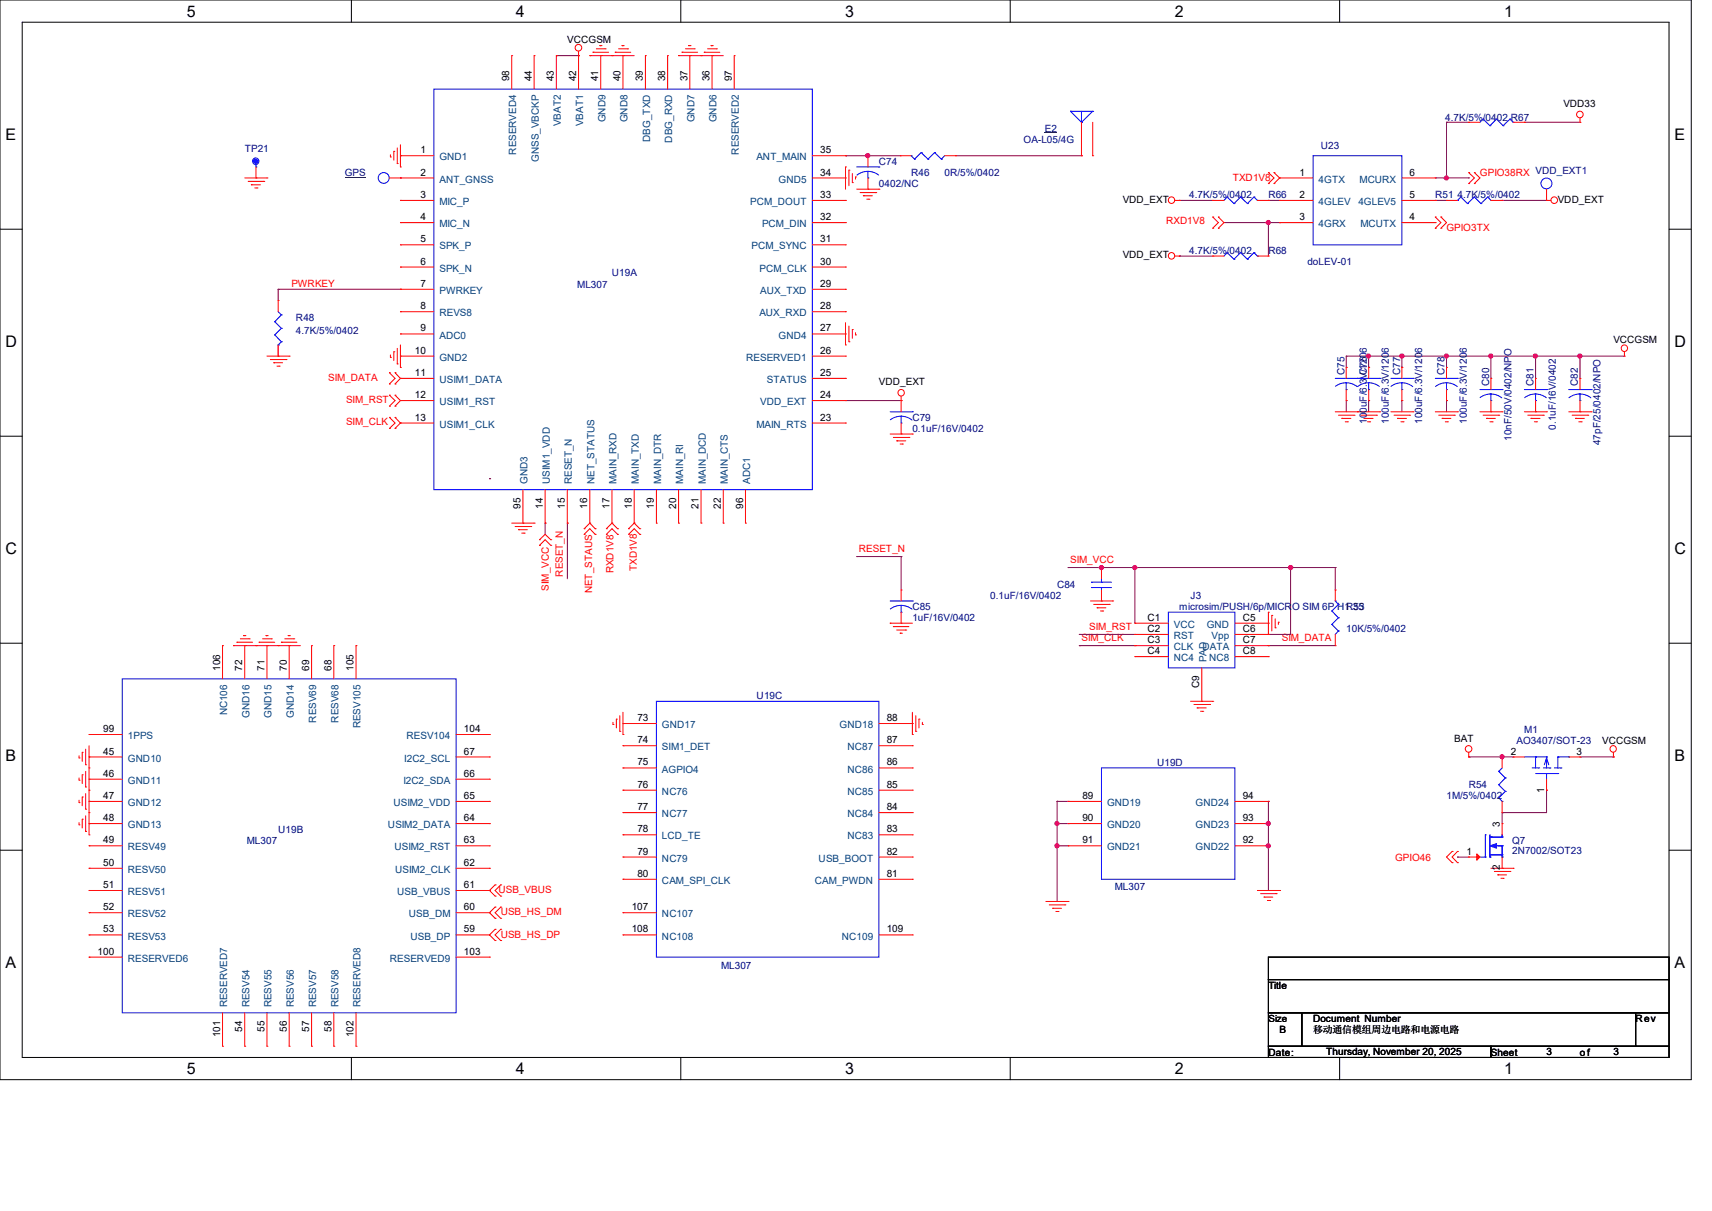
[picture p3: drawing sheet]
<svg xmlns="http://www.w3.org/2000/svg" width="297mm" height="210mm" viewBox="0 0 297 210" stroke-linecap="round" stroke-linejoin="round" font-family="sans-serif">
<path d="M0 0h293.4v187.2h-293.4zM3.9 3.9h285.7v179.5h-285.7z" fill="none" stroke="#000" stroke-width=".17"/>
<g fill="#fff">
<path d="M32.4 .4h1.5v3.1h-1.5z"/>
<path d="M32.4 183.8h1.5v3.1h-1.5z"/>
</g>
<path d="M61 0v3.9M61 183.4v3.8" fill="none" stroke="#000" stroke-width=".17"/>
<g fill="#fff">
<path d="M89.5 .4h1.5v3.1h-1.5z"/>
<path d="M89.5 183.8h1.5v3.1h-1.5z"/>
</g>
<path d="M118.1 0v3.9M118.1 183.4v3.8" fill="none" stroke="#000" stroke-width=".17"/>
<g fill="#fff">
<path d="M146.6 .4h1.6v3.1h-1.6z"/>
<path d="M146.6 183.8h1.6v3.1h-1.6z"/>
</g>
<path d="M175.3 0v3.9M175.3 183.4v3.8" fill="none" stroke="#000" stroke-width=".17"/>
<g fill="#fff">
<path d="M203.8 .4h1.5v3.1h-1.5z"/>
<path d="M203.8 183.8h1.5v3.1h-1.5z"/>
</g>
<path d="M232.4 0v3.9M232.4 183.4v3.8" fill="none" stroke="#000" stroke-width=".17"/>
<g fill="#fff">
<path d="M260.9 .4h1.6v3.1h-1.6z"/>
<path d="M260.9 183.8h1.6v3.1h-1.6z"/>
<path d="M1 21.8h1.8v3.1h-1.8z"/>
<path d="M290.5 21.8h1.9v3.1h-1.9z"/>
<path d="M1 57.7h2v3.1h-2z"/>
<path d="M290.5 57.7h2v3.1h-2z"/>
</g>
<path d="M0 39.8h3.9M289.6 39.8h3.8" fill="none" stroke="#000" stroke-width=".17"/>
<g fill="#fff">
<path d="M1 93.6h2v3.1h-2z"/>
<path d="M290.5 93.6h2v3.1h-2z"/>
</g>
<path d="M0 75.6h3.9M289.6 75.6h3.8" fill="none" stroke="#000" stroke-width=".17"/>
<g fill="#fff">
<path d="M1 129.5h1.8v3.1h-1.8z"/>
<path d="M290.5 129.5h1.9v3.1h-1.9z"/>
</g>
<path d="M0 111.5h3.9M289.6 111.5h3.8" fill="none" stroke="#000" stroke-width=".17"/>
<g fill="#fff">
<path d="M1 165.4h1.8v3.1h-1.8z"/>
<path d="M290.5 165.4h1.9v3.1h-1.9z"/>
</g>
<path d="M0 147.4h3.9M289.6 147.4h3.8M220 166h69.6v3.9h-69.6zM220 169.9h69.6v5.7h-69.6zM220 175.6h5.8v5.8h-5.8zM225.8 175.6h58v5.8h-58zM283.8 175.6h5.8v5.8h-5.8zM220 181.4h38.7v2h-38.7zM258.7 181.4h30.9v2h-30.9z" fill="none" stroke="#000" stroke-width=".17"/>
<g fill="none" stroke="#800040" stroke-width=".17">
<path d="M96.5 9.7h.1M96.5 9.7h3.9M146.7 27h.1M146.7 27h9.5M150.6 27h.1M165.8 27h21.8M187.6 27h.1M204.6 34.8h.1M204.6 34.8h5.8M212.3 38.6h9.7M220 34.8h.1M220 38.6h.1"/>
<path d="M220 38.6v5.8M220 34.8h2M222 38.6h.1M249 34.8h.1M249 34.8h2M249 30.9h5.8M251 30.9h.1M251 21.2h.1M251 21.2v9.7M251 21.2h3.8M254.8 30.9h.1M260.6 34.8h.1"/>
<path d="M260.6 34.8h7.7M264.5 21.2h.1M264.5 21.2h9.6M48.3 59.8h.1M48.3 50.2h.1M48.3 50.2v1.9M48.3 59.8v2M48.3 50.2h21.2M69.5 50.2h.1M204.6 44.4h.1M204.6 44.4h5.8M146.7 69.5h.1"/>
<path d="M146.7 69.5h9.6M233.6 69.5h.1M233.6 61.8h.1M233.6 63.7h.1M233.6 61.8h48.2M233.6 61.8v1.9M233.6 69.5v1.9M237.4 69.5h.1M237.4 63.7h.1M237.4 61.8v1.9M237.4 69.5v1.9M243.2 69.5h.1"/>
<path d="M243.2 61.8h.1M243.2 63.7h.1M243.2 61.8v1.9M243.2 69.5v1.9M251 69.5h.1M251 61.8h.1M251 61.8v1.9M251 69.5v1.9M258.7 61.8h.1M258.7 61.8v3.8M266.4 61.8h.1M266.4 61.8v3.8"/>
<path d="M274.1 61.8h.1M274.1 61.8v3.8M84.9 83h.1M84.9 83h.2M94.6 90.7h.1M94.6 90.7v2M98.4 90.7h.1M98.4 90.7v9.7M148.6 96.5h.1M148.6 96.5h7.7M156.3 96.5h.1M156.3 96.5v5.8"/>
<path d="M185.3 98.4h.1M185.3 98.4h46.3M191.1 98.4h.1M196.9 98.4h.1M196.9 98.4v9.7M223.9 98.4h.1M223.9 98.4v11.6h-3.9M231.6 98.4h.1M231.6 98.4v3.9M187.2 112h.1M187.2 110h.1M187.2 112h9.7"/>
<path d="M187.2 110h9.7M220 112h.1M220 110h.1M220 112h11.6M183.4 139h.1M183.4 139v17.3M183.4 139h1.9M220 139h.1M220 139v15.4M254.8 131.3h.1M254.8 131.3h7.7M260.6 131.3h.1"/>
<path d="M268.3 137h.1M268.3 137v3.9h-7.7M274.1 131.3h5.8M279.9 131.3h.1M183.4 146.7h.1M183.4 142.8h.1M183.4 146.7h1.9M183.4 142.8h1.9M220 142.8h.1M220 146.7h.1M252.9 148.6h.1M252.9 148.6h1.9"/>
<path d="M260.6 140.9h.1M260.6 140.9v1.9"/>
</g>
<g fill="#f0f" stroke="#f0f" stroke-width=".17">
<circle cx="250.9" cy="61.7" r=".36"/>
<circle cx="274.1" cy="61.7" r=".36"/>
<circle cx="266.4" cy="61.7" r=".37"/>
<circle cx="258.6" cy="61.7" r=".36"/>
<circle cx="223.9" cy="98.4" r=".37"/>
<circle cx="196.9" cy="98.4" r=".36"/>
<circle cx="191.1" cy="98.4" r=".36"/>
<circle cx="183.4" cy="146.7" r=".36"/>
<circle cx="183.4" cy="142.8" r=".36"/>
<circle cx="220" cy="146.7" r=".36"/>
<circle cx="220" cy="142.8" r=".36"/>
<circle cx="150.5" cy="27" r=".37"/>
<circle cx="260.6" cy="131.2" r=".36"/>
<circle cx="243.2" cy="61.7" r=".37"/>
<circle cx="237.4" cy="61.7" r=".37"/>
<circle cx="220" cy="38.6" r=".36"/>
<circle cx="250.9" cy="30.9" r=".36"/>
</g>
<g fill="none" stroke="#f00" stroke-width=".17">
<path d="M88.8 9.7h.1M88.8 9.7v5.8M92.7 9.7h.1M92.7 9.7v5.8M96.5 9.7h.1M96.5 9.7v5.8M100.4 9.7h.1M100.4 8.9v6.6M102.3 9.7h.1M102.3 9.7h7.7M102.9 9.1h.1M102.9 9.1h2.7"/>
<path d="M103.5 8.5h1.5M104.1 7.9h.1M104.1 7.9h.3M104.2 9.7h.1M104.2 9.7v5.8M105 8.5h.1M106.2 9.7h.1M106.7 9.1h.1M106.7 9.1h2.7M107.3 8.5h1.6M107.9 7.9h.1M107.9 7.9h.4"/>
<path d="M108.1 9.7h.1M108.1 9.7v5.8M108.9 8.5h.1M112 9.7h.1M112 9.7v5.8M115.8 9.7h.1M115.8 9.7v5.8M117.7 9.7h.1M117.7 9.7h7.8M118.3 9.1h.1M118.3 9.1h2.7M118.9 8.5h1.5"/>
<path d="M119.5 7.9h.1M119.5 7.9h.4M119.7 9.7h.1M119.7 9.7v5.8M120.4 8.5h.1M121.6 9.7h.1M122.2 9.1h.1M122.2 9.1h2.7M122.8 8.5h1.5M123.4 7.9h.1M123.4 7.9h.3M123.5 9.7h.1"/>
<path d="M123.5 9.7v5.8M124.3 8.5h.1M127.4 9.7h.1M127.4 9.7v5.8M42.5 30.9h3.8M43.1 31.5h2.7M43.6 32h.1M43.6 32h1.6M44.2 32.6h.4M44.4 30.9h.1M44.4 29v1.9M44.6 32.6h.1"/>
<path d="M45.8 31.5h.1M46.3 30.9h.1M67.6 30.9h7.7M67.7 27.2h.1M67.7 26.8v.4M68.3 26.2h.1M68.3 26.2v1.6M68.9 28.4h.1M68.9 25.7v2.7M69.5 29h.1M69.5 27h.1M69.5 30.9h.1"/>
<path d="M69.5 34.8h.1M69.5 38.6h.1M69.5 25.1v3.9M69.5 34.8h5.8M69.5 27h5.8M69.5 38.6h5.8M140.9 30.9h5.8M140.9 34.8h5.8M140.9 27h5.8M140.9 38.6h5.8M146.7 29h.1M146.7 38.6h.1"/>
<path d="M146.7 34.8h.1M146.7 30.9h.1M146.7 27h.1M146.7 29v3.8M147.3 29.5h.1M147.3 29.5v2.7M147.9 31.7h.1M147.9 30.1v1.6M148.4 30.7h.1M148.4 30.7v.4M148.6 32.8h3.9M149.2 33.4h2.7"/>
<path d="M149.8 34h.1M149.8 34h1.5M150.4 34.5h.3M150.6 27h.1M150.6 32.8h.1M150.6 27v2M150.6 30.9v1.9M150.7 34.5h.1M151.9 33.4h.1M152.5 32.8h.1M156.2 27h.1M156.2 27h1.9"/>
<path d="M163.9 27h1.9M165.8 27h.1M187.6 27h.1M187.6 21.2v5.8M189.6 27h.1M189.6 21.2v5.8M203.8 34.8h.8M204.6 34.8h.1M210.4 39.6h.1M210.4 37.6h.1M210.4 34.8h.1M210.4 34.8h1.9"/>
<path d="M210.4 37.6l1 1-1 1M211.4 37.6h.1M211.4 39.6h.1M211.4 37.6l.9 1-.9 1M218.1 34.8h1.9M220 29.9h.1M220 31.8h.1M220 34.8h.1M220 29.9l1 1-1 .9M221 31.8h.1M221 29.9h.1M221 29.9l1 1"/>
<path d="M222 30.9h.1M222 34.8h.1M222 38.6h.1M222 30.9h5.8M222 34.8h5.8M222 30.9l-1 .9M222 38.6h5.8M243.2 30.9h5.8M243.2 34.8h5.8M243.2 38.6h5.8M249 37.6h.1M249 39.6h.1"/>
<path d="M249 38.6h.1M249 34.8h.1M249 30.9h.1M249 37.6l1 1-1 1M250 37.6h.1M250 39.6h.1M250 37.6l1 1-1 1M251 34.8h.1M251 34.8h1.9M254.8 31.8h.1M254.8 29.9h.1M254.8 21.2h.1"/>
<path d="M254.8 29.9l1 1-1 .9M254.8 21.2h2M255.8 31.8h.1M255.8 29.9h.1M255.8 29.9l1 1-1 .9M258.7 34.8h1.9M260.6 34.8h.1M262.5 21.2h2M264.5 21.2h.1M268.3 34.8h.1M268.3 34.8h.8M268.3 32.8v2"/>
<path d="M274.1 21.2h.1M274.1 20.4v.8M48.3 52.1h.1M48.3 52.1v2M48.3 59.8v2M69.5 42.5h.1M69.5 46.3h.1M69.5 50.2h.1M69.5 54.1h.1M69.5 57.9h.1M69.5 59.8v3.9M69.5 42.5h5.8"/>
<path d="M69.5 46.3h5.8M69.5 50.2h5.8M69.5 54.1h5.8M69.5 57.9h5.8M140.9 42.5h5.8M140.9 46.3h5.8M140.9 50.2h5.8M140.9 54.1h5.8M140.9 57.9h5.8M146.7 59.8h.1M146.7 57.9h.1M146.7 54.1h.1"/>
<path d="M146.7 50.2h.1M146.7 46.3h.1M146.7 42.5h.1M146.7 56v3.8M147.3 59.3h.1M147.3 56.6v2.7M147.9 57.1h.1M147.9 57.1v1.6M148.4 58.1h.1M148.4 57.7v.4M203.8 44.4h.8M204.6 44.4h.1"/>
<path d="M210.4 44.4h.1M210.4 44.4h1.9M218.1 44.4h1.9M220 44.4h.1M46.3 61.8h3.9M46.9 62.4h2.7M47.5 62.9h.1M47.5 62.9h1.5M48 63.5h.4M48.3 61.8h.1M48.4 63.5h.1M49.6 62.4h.1"/>
<path d="M50.2 61.8h.1M67.6 72.4h.1M67.6 74.3h.1M67.6 64.6h.1M67.6 66.6h.1M67.6 68.5h.1M67.6 70.4h.1M67.6 72.4l.9 1-.9 .9M67.6 64.6l.9 1-.9 1M67.6 68.5l.9 1-.9 .9M67.7 62h.1M67.7 61.6v.4"/>
<path d="M68.3 61h.1M68.3 61v1.5M68.5 74.3h.1M68.5 72.4h.1M68.5 66.6h.1M68.5 64.6h.1M68.5 70.4h.1M68.5 68.5h.1M68.5 72.4l1 1M68.5 64.6l1 1M68.5 68.5l1 1M68.9 63.1h.1"/>
<path d="M68.9 60.4v2.7M69.5 63.7h.1M69.5 61.8h.1M69.5 65.6h.1M69.5 69.5h.1M69.5 73.4h.1M69.5 61.8h5.8M69.5 73.4l-1 .9M69.5 65.6l-1 1M69.5 69.5l-1 .9M69.5 65.6h5.8M69.5 69.5h5.8"/>
<path d="M69.5 73.4h5.8M140.9 61.8h5.8M140.9 65.6h5.8M140.9 69.5h5.8M140.9 73.4h5.8M146.7 73.4h.1M146.7 69.5h.1M146.7 65.6h.1M146.7 61.8h.1M154.4 75.3h3.9M155 75.9h2.7M155.6 76.5h.1"/>
<path d="M155.6 76.5h1.5M156.2 77h.3M156.3 69.5h.1M156.3 75.3h.1M156.3 68.7v2.7M156.3 73.4v1.9M156.5 77h.1M157.7 75.9h.1M158.3 75.3h.1M231.6 71.4h7.8M232.2 72h2.7M232.8 72.6h.1"/>
<path d="M232.8 72.6h1.6M233.4 73.2h.4M233.6 63.7h.1M233.6 69.5h.1M233.6 63.7v1.9M233.6 67.6v1.9M233.8 73.2h.1M234.9 72h.1M235.5 71.4h.1M236.1 72h2.7M236.6 72.6h.1M236.6 72.6h1.6"/>
<path d="M237.2 73.2h.4M237.4 63.7h.1M237.4 69.5h.1M237.4 63.7v1.9M237.4 67.6v1.9M237.6 73.2h.1M238.8 72h.1M239.4 71.4h.1M241.3 71.4h3.9M241.9 72h2.7M242.4 72.6h.1M242.4 72.6h1.6"/>
<path d="M243 73.2h.4M243.2 63.7h.1M243.2 69.5h.1M243.2 63.7v1.9M243.2 67.6v1.9M243.4 73.2h.1M244.6 72h.1M245.2 71.4h.1M249 71.4h3.9M249.6 72h2.7M250.2 72.6h.1M250.2 72.6h1.5"/>
<path d="M250.7 73.2h.4M251 63.7h.1M251 69.5h.1M251 63.7v1.9M251 67.6v1.9M251.1 73.2h.1M252.3 72h.1M252.9 71.4h.1M256.8 71.4h3.8M257.3 72h2.7M257.9 72.6h.1M257.9 72.6h1.5"/>
<path d="M258.5 73.2h.4M258.7 65.6h.1M258.7 71.4h.1M258.7 65.6v2M258.7 69.5v1.9M258.9 73.2h.1M260 72h.1M260.6 71.4h.1M264.5 71.4h3.8M265 72h2.8M265.6 72.6h.1M265.6 72.6h1.6"/>
<path d="M266.2 73.2h.4M266.4 65.6h.1M266.4 71.4h.1M266.4 65.6v2M266.4 69.5v1.9M266.6 73.2h.1M267.8 72h.1M268.3 71.4h.1M272.2 71.4h3.9M272.8 72h2.7M273.3 72.6h.1M273.3 72.6h1.6"/>
<path d="M273.9 73.2h.4M274.1 65.6h.1M274.1 71.4h.1M274.1 65.6v2M274.1 69.5v1.9M274.3 73.2h.1M275.5 72h.1M276.1 71.4h.1M281.8 61.8h.1M281.8 61v.8M88.8 90.7h3.9M89.4 91.3h2.7"/>
<path d="M90 91.9h.1M90 91.9h1.5M90.5 92.5h.4M90.7 90.7h.1M90.7 84.9v5.8M90.9 92.5h.1M92.1 91.3h.1M92.7 90.7h.1M93.6 93.6h.1M93.6 94.6h.1M93.6 93.6l1-.9 .9 .9M93.6 94.6l1-1 .9 1"/>
<path d="M94.6 90.7h.1M94.6 84.9v5.8M95.5 93.6h.1M95.5 94.6h.1M98.4 90.7h.1M98.4 84.9v5.8M101.3 91.7h.1M101.3 92.7h.1M101.3 92.7l1-1 1 1M102.3 90.7h.1M102.3 90.7l1 1M102.3 90.7l-1 1"/>
<path d="M102.3 84.9v5.8M103.3 91.7h.1M103.3 92.7h.1M105.2 91.7h.1M105.2 92.7h.1M105.2 92.7l1-1 .9 1M106.2 90.7h.1M106.2 90.7l-1 1M106.2 90.7l.9 1M106.2 84.9v5.8M107.1 91.7h.1M107.1 92.7h.1"/>
<path d="M109.1 91.7h.1M109.1 92.7h.1M109.1 92.7l.9-1 1 1M110 90.7h.1M110 90.7l-.9 1M110 90.7l1 1M110 84.9v5.8M111 91.7h.1M111 92.7h.1M113.9 90.7h.1M113.9 84.9v5.8M117.7 90.7h.1"/>
<path d="M117.7 84.9v5.8M121.6 90.7h.1M121.6 84.9v5.8M125.5 90.7h.1M125.5 84.9v5.8M129.3 90.7h.1M129.3 84.9v5.8M191.1 98.4h.1M191.1 98.4v2M38.6 112h.1M38.6 112v5.7M40.5 112h.1"/>
<path d="M40.5 112h11.6M41.1 111.4h.1M41.1 111.4h2.7M41.7 110.8h1.5M42.2 110.2h.1M42.2 110.2h.5M42.5 112h.1M42.5 112v5.7M43.2 110.8h.1M44.4 112h.1M45 111.4h.1M45 111.4h2.7"/>
<path d="M45.6 110.8h1.5M46.1 110.2h.1M46.1 110.2h.4M46.3 112h.1M46.3 112v5.7M47.1 110.8h.1M48.3 112h.1M48.8 111.4h.1M48.8 111.4h2.7M49.4 110.8h1.6M50 110.2h.1M50 110.2h.4"/>
<path d="M50.2 112h.1M50.2 112v5.7M51 110.8h.1M54.1 112h.1M54.1 112v5.7M57.9 112h.1M57.9 112v5.7M61.8 112h.1M61.8 112v5.7M154.4 108.1h.1M154.4 108.1h3.9M155 108.7h.1"/>
<path d="M155 108.7h2.7M155.6 109.3h1.5M156.2 109.8h.1M156.2 109.8h.3M156.3 102.3h.1M156.3 108.1h.1M156.3 102.3v1.9M156.3 106.2v1.9M157.1 109.3h.1M189.2 104.2h3.8M189.7 104.8h2.7M190.3 105.4h.1"/>
<path d="M190.3 105.4h1.6M190.9 106h.4M191.1 104.2h.1M191.1 102.3v1.9M191.3 106h.1M192.4 104.8h.1M193 104.2h.1M196.9 108.1h.1M196.9 110h.1M196.9 113.9h.1M196.9 112h.1M196.9 108.1h5.8"/>
<path d="M196.9 112h5.8M196.9 110h5.8M196.9 113.9h5.8M208.5 115.8v5.8M214.2 108.1h5.8M214.2 112h5.8M214.2 110h5.8M214.2 113.9h5.8M220 106.2h.1M220 108.1h.1M220 110h.1M220 112h.1"/>
<path d="M220 113.9h.1M220 106.2v3.8M220.6 106.7h.1M220.6 106.7v2.7M221.2 108.9h.1M221.2 107.3v1.6M221.8 107.9h.1M221.8 107.9v.4M231.6 112h.1M231.6 102.3h.1M231.6 102.3v1.9M231.6 110v2"/>
<path d="M13.7 131.4h.1M13.7 135.3h.1M13.7 139.2h.1M13.7 131.1v.3M13.7 134.9v.4M13.7 138.8v.4M14.3 130.5h.1M14.3 134.4h.1M14.3 138.2h.1M14.3 130.5v1.5M14.3 134.4v1.5M14.3 138.2v1.5"/>
<path d="M14.9 132.6h.1M14.9 136.5h.1M14.9 129.9v2.7M14.9 133.8v2.7M14.9 137.6v2.7M15.5 133.2h.1M15.5 137h.1M15.5 127.4h.1M15.5 131.3h.1M15.5 135.1h.1M15.5 139h.1M15.5 129.3v15.5"/>
<path d="M15.5 127.4h5.7M15.5 131.3h5.7M15.5 135.1h5.7M15.5 139h5.7M79.1 127.4h5.8M79.1 131.3h5.8M79.1 135.1h5.8M79.1 139h5.8M84.9 139h.1M84.9 135.1h.1M84.9 131.3h.1M84.9 127.4h.1"/>
<path d="M106.3 125.6h.1M106.3 125.3v.3M106.9 124.7h.1M106.9 124.7v1.5M107.5 126.8h.1M107.5 124.1v2.7M108.1 127.4h.1M108.1 125.5h.1M108.1 129.3h.1M108.1 133.2h.1M108.1 137h.1M108.1 123.5v3.9"/>
<path d="M108.1 125.5h5.8M108.1 129.3h5.8M108.1 133.2h5.8M108.1 137h5.8M152.5 125.5h5.8M152.5 129.3h5.8M152.5 133.2h5.8M152.5 137h5.8M158.3 127.4h.1M158.3 137h.1M158.3 133.2h.1M158.3 129.3h.1"/>
<path d="M158.3 125.5h.1M158.3 123.5v3.9M158.9 126.8h.1M158.9 124.1v2.7M159.4 124.7h.1M159.4 124.7v1.5M160 125.6h.1M160 125.3v.3M185.3 139h.1M185.3 139h5.8M206.5 121.6h3.9M207.1 122.2h2.7"/>
<path d="M207.7 122.8h.1M207.7 122.8h1.6M208.3 123.4h.4M208.5 121.6h.1M208.7 123.4h.1M209.8 122.2h.1M210.4 121.6h.1M214.2 139h5.8M220 139h.1M254.8 131.3h.1M254.8 130.5v.8M260.6 131.3h.1"/>
<path d="M260.6 131.3v1.9M260.6 139v1.9M262.5 131.3h.1M262.5 131.3h2M268.3 137h.1M268.3 135.1v1.9M272.2 131.3h1.9M274.1 131.3h.1M279.9 131.3h.1M279.9 130.5v.8M13.7 143h.1M13.7 142.7v.3"/>
<path d="M14.3 142.1h.1M14.3 142.1v1.5M14.9 140.3h.1M14.9 144.2h.1M14.9 141.5v2.7M15.5 140.9h.1M15.5 144.8h.1M15.5 142.8h.1M15.5 146.7h.1M15.5 150.6h.1M15.5 154.4h.1M15.5 158.3h.1"/>
<path d="M15.5 154.4h5.7M15.5 150.6h5.7M15.5 158.3h5.7M15.5 142.8h5.7M15.5 146.7h5.7M79.1 154.4h5.8M79.1 150.6h5.8M79.1 158.3h5.8M79.1 142.8h5.8M79.1 146.7h5.8M84.9 158.3h.1M84.9 154.4h.1"/>
<path d="M84.9 150.6h.1M84.9 146.7h.1M84.9 142.8h.1M84.9 158.3l1 1M84.9 154.4l1 1M85.9 159.3h.1M85.9 157.3h.1M85.9 155.4h.1M85.9 153.5h.1M85.9 157.3l-1 1M85.9 153.5l-1 .9M86.9 157.3h.1"/>
<path d="M86.9 159.3h.1M86.9 153.5h.1M86.9 155.4h.1M86.9 157.3l-1 1 1 1M86.9 153.5l-1 .9 1 1M108.1 140.9h.1M108.1 144.8h.1M108.1 148.6h.1M108.1 152.5h.1M108.1 158.3h.1M108.1 140.9h5.8M108.1 144.8h5.8"/>
<path d="M108.1 148.6h5.8M108.1 152.5h5.8M108.1 158.3h5.8M152.5 140.9h5.8M152.5 144.8h5.8M152.5 148.6h5.8M152.5 152.5h5.8M158.3 152.5h.1M158.3 148.6h.1M158.3 144.8h.1M158.3 140.9h.1M181.4 156.3h3.9"/>
<path d="M182 156.9h2.7M182.6 157.5h.1M182.6 157.5h1.5M183.2 158.1h.4M183.6 158.1h.1M184.7 156.9h.1M185.3 156.3h.1M185.3 146.7h.1M185.3 142.8h.1M185.3 142.8h5.8M185.3 146.7h5.8M214.2 142.8h5.8"/>
<path d="M214.2 146.7h5.8M218.1 154.4h3.9M218.7 155h2.7M219.3 155.6h.1M219.3 155.6h1.5M219.9 156.2h.4M220 142.8h.1M220 146.7h.1M220.3 156.2h.1M221.4 155h.1M222 154.4h.1M251.9 147.7h.1"/>
<path d="M251.9 149.6h.1M251.9 147.7l-.9 .9 .9 1M252.9 147.7h.1M252.9 149.6h.1M252.9 147.7l-1 .9 1 1M254.8 148.6h.1M254.8 148.6h2M258.7 150.6h3.8M259.2 151.1h2.8M259.8 151.7h.1M259.8 151.7h1.6M260.4 152.3h.4"/>
<path d="M260.6 140.9h.1M260.6 150.6h.1M260.6 142.8h.1M260.6 142.8v2M260.6 148.6v2M260.8 152.3h.1M262 151.1h.1M262.5 150.6h.1M15.5 162.1h.1M15.5 166h.1M15.5 162.1h5.7M15.5 166h5.7"/>
<path d="M38.6 175.6v5.8M42.5 175.6v5.8M46.3 175.6v5.8M50.2 175.6v5.8M54.1 175.6v5.8M57.9 175.6v5.8M61.8 175.6v5.8M79.1 162.1h5.8M79.1 166h5.8M84.9 166h.1M84.9 162.1h.1M84.9 162.1l1 1"/>
<path d="M85.9 163.1h.1M85.9 161.2h.1M85.9 161.2l-1 .9M86.9 161.2h.1M86.9 163.1h.1M86.9 161.2l-1 .9 1 1M108.1 162.1h.1M108.1 162.1h5.8M152.5 162.1h5.8M158.3 162.1h.1M38.6 181.4h.1M42.5 181.4h.1"/>
<path d="M46.3 181.4h.1M50.2 181.4h.1M54.1 181.4h.1M57.9 181.4h.1M61.8 181.4h.1"/>
<circle cx="100.4" cy="8.3" r=".57"/>
<circle cx="274.1" cy="19.9" r=".57"/>
<circle cx="203.2" cy="34.7" r=".56"/>
<circle cx="269.6" cy="34.7" r=".57"/>
<circle cx="203.2" cy="44.4" r=".56"/>
<circle cx="156.3" cy="68.1" r=".56"/>
<circle cx="281.8" cy="60.4" r=".56"/>
<circle cx="254.8" cy="129.9" r=".57"/>
<circle cx="279.9" cy="129.9" r=".56"/>
</g>
<g fill="none" stroke="#00f" stroke-width=".17">
<path d="M75.3 15.5h65.6v69.4h-65.6zM185.7 19.3h.1M185.7 19.3h3.9M185.7 19.3l1.9 1.9M187.6 19.3v1.9M189.6 19.3h.1M189.6 19.3l-2 1.9M44.4 29h.1M44.4 28.6v.4M148.6 29h3.9M150.6 30.9h.1M150.6 29.7l1.2 .3 .6 .4"/>
<path d="M150.6 29.7l-.8 .1-1.1 .6M150.6 29.7v1.2M152.5 29h.1M158.1 27h.1M158.1 27l.6 .6M158.7 27.6h.1M159.8 26.5h.1M159.8 26.5l1.2 1.1M159.8 26.5l-1.1 1.1M161 27.6h.1M162.1 26.5h.1M162.1 26.5l1.2 1.1"/>
<path d="M162.1 26.5l-1.1 1.1M163.3 27.6h.1M163.9 27l-.6 .6M187.6 21.2h.1M212.9 34.2h.1M212.9 34.2l-.6 .6M212.9 34.2l1.2 1.1M214.1 35.3h.1M215.2 34.2h.1M215.2 34.2l-1.1 1.1M215.2 34.2l1.2 1.1M216.4 35.3h.1"/>
<path d="M217.6 34.2h.1M217.6 34.2l-1.2 1.1M217.6 34.2l.5 .6M218.1 34.8h.1M227.8 27h15.4v15.5h-15.4zM252.9 34.8h.1M253.4 34.2h.1M253.4 34.2l1.2 1.1M253.4 34.2l-.5 .6M254.6 35.3h.1M255.8 34.2h.1M255.8 34.2l1.1 1.1"/>
<path d="M255.8 34.2l-1.2 1.1M256.9 35.3h.1M257.3 20.7h.1M257.3 20.7l-.5 .5M257.3 20.7l1.2 1.1M258.1 34.2h.1M258.1 34.2l.6 .6M258.1 34.2l-1.2 1.1M258.5 21.8h.1M259.6 20.7h.1M259.6 20.7l-1.1 1.1M259.6 20.7l1.2 1.1"/>
<path d="M260.8 21.8h.1M262 20.7h.1M262 20.7l-1.2 1.1M262 20.7l.5 .5M262.5 21.2h.1M47.7 55.8h.1M47.7 58.1h.1M47.7 55.8l1.1 1.1M47.7 58.1l1.1 1.2M48.3 59.8h.1M48.3 54.1l.5 .5M48.8 54.6h.1"/>
<path d="M48.8 56.9h.1M48.8 59.3h.1M48.8 54.6l-1.1 1.2M48.8 56.9l-1.1 1.2M48.8 59.3l-.5 .5M212.9 43.8h.1M212.9 43.8l-.6 .6M212.9 43.8l1.2 1.2M214.1 45h.1M215.2 43.8h.1M215.2 43.8l-1.1 1.2M215.2 43.8l1.2 1.2"/>
<path d="M216.4 45h.1M217.6 43.8h.1M217.6 43.8l-1.2 1.2M217.6 43.8l.5 .6M218.1 44.4h.1M154.4 71.4h3.9M156.3 73.4h.1M156.3 72.2l1.2 .2 .7 .4M156.3 72.2l-.8 .1-1 .5M156.3 72.2v1.2M158.3 71.4h.1M231.6 65.6h7.8"/>
<path d="M233.6 67.6h.1M233.6 66.4l1.1 .2 .7 .4M233.6 66.4l-.9 .1-1 .5M233.6 66.4v1.2M235.5 65.6h.1M237.4 67.6h.1M237.4 66.4l1.2 .2 .7 .4M237.4 66.4l-.8 .1-1.1 .5M237.4 66.4v1.2M239.4 65.6h.1M241.3 65.6h3.9M243.2 67.6h.1"/>
<path d="M243.2 66.4l1.2 .2 .7 .4M243.2 66.4l-.8 .1-1.1 .5M243.2 66.4v1.2M245.2 65.6h.1M249 65.6h3.9M251 67.6h.1M251 66.4l1.1 .2 .7 .4M251 66.4l-.9 .1-1.1 .5M251 66.4v1.2M252.9 65.6h.1M256.8 67.6h3.8M258.7 69.5h.1"/>
<path d="M258.7 68.3l1.1 .3 .7 .4M258.7 68.3l-.9 .1-1 .6M258.7 68.3v1.2M260.6 67.6h.1M264.5 67.6h3.8M266.4 69.5h.1M266.4 68.3l1.2 .3 .7 .4M266.4 68.3l-.8 .1-1.1 .6M266.4 68.3v1.2M268.3 67.6h.1M272.2 67.6h3.9M274.1 69.5h.1"/>
<path d="M274.1 68.3l1.2 .3 .7 .4M274.1 68.3l-.8 .1-1.1 .6M274.1 68.3v1.2M276.1 67.6h.1M21.2 117.7h57.9v57.9h-57.9zM154.4 104.2h3.9M156.3 106.2h.1M156.3 105l1.2 .2 .7 .5M156.3 105l-.8 .1-1 .5M156.3 105v1.2M158.3 104.2h.1M189.4 101h.1"/>
<path d="M189.4 101.9h.1M189.4 101h3.4M189.4 101.9h3.4M191.1 101.9h.1M191.1 101h.1M191.1 100.4v.6M191.1 101.9v.4M202.7 106.2h11.5v9.6h-11.5zM231.1 108.3h.1M231.1 106h.1M231.1 108.3l1.1 1.1M231.1 106l1.1 1.1"/>
<path d="M231.6 104.2h.1M231.6 104.2l.6 .6M232.2 109.4h.1M232.2 107.1h.1M232.2 104.8h.1M232.2 109.4l-.6 .6M232.2 107.1l-1.1 1.2M232.2 104.8l-1.1 1.2M113.9 121.6h38.6v44.4h-38.6zM191.1 133.2h23.1v19.3h-23.1zM260 133.8h.1M260 136.1h.1"/>
<path d="M260 138.4h.1M260 133.8l1.2 1.1M260 136.1l1.2 1.1M260 138.4l.6 .6M260.6 139h.1M260.6 133.2l-.6 .6M261.2 134.9h.1M261.2 137.2h.1M261.2 134.9l-1.2 1.2M261.2 137.2l-1.2 1.2M264.5 131.3h3.8M265.8 133.2h1.2"/>
<path d="M266.4 131.3h.1M266.4 134.2h3.9M266.4 131.3v1.9M267 133.2h.1M267.8 133.2h1.1M267.9 132.6l.4-1.2 .4 1.2M268.3 131.3h.1M268.3 134.2h.1M268.3 131.3v1.9M268.3 134.2v.9M268.9 133.2h.1M269.7 133.2h1.1"/>
<path d="M270.3 134.2h.1M270.3 131.3h.1M270.3 131.3v1.9M270.3 131.3h1.9M270.8 133.2h.1M272.2 131.3h.1M256.8 148.6h.9M257.7 148.6h.1M257.7 144.8h.1M257.7 144.8v3.8M258.5 148.6h.1M258.5 145.2h.1"/>
<path d="M258.5 144.8v3.8M258.5 145.2h2.1M258.5 148.3h2.1M258.7 145.2h.1M259.4 146.7h1.2M260.4 148.3h.1M260.6 145.2h.1M260.6 146.7h.1M260.6 148.6h.1M260.6 148.3h.1M260.6 144.8v.4M260.6 146.7v1.9"/>
<circle cx="44.4" cy="28" r=".56"/>
<circle cx="66.6" cy="30.9" r=".94"/>
<circle cx="268.3" cy="31.8" r=".94"/>
</g>
<path d="M59.8 30.8h3.7M181.3 23.1h2.1" fill="none" stroke="#000080" stroke-width=".17"/>
<g fill="#00f" stroke="#00f" stroke-width=".17">
<path d="M258.5 146.7l1.1-.4v.8z"/>
<circle cx="44.4" cy="28" r=".37"/>
</g>
<path d="M256.2 148.1l.6 .5-.6 .6z" fill="#f00" stroke="#f00" stroke-width=".17"/>
<g font-size="2.8">
<text x="32.4" y="2.9">5</text>
<text x="89.5" y="2.9">4</text>
<text x="146.6" y="2.9">3</text>
<text x="203.8" y="2.9">2</text>
<text x="260.9" y="2.9">1</text>
<text x="1" y="24.3">E</text>
<text x="290.5" y="24.3">E</text>
<text x="1" y="60.2">D</text>
<text x="290.5" y="60.2">D</text>
<text x="1" y="96.1">C</text>
<text x="290.5" y="96.1">C</text>
<text x="1" y="132">B</text>
<text x="290.5" y="132">B</text>
<text x="1" y="167.9">A</text>
<text x="290.5" y="167.9">A</text>
<text x="32.4" y="186.3">5</text>
<text x="89.5" y="186.3">4</text>
<text x="146.6" y="186.3">3</text>
<text x="203.8" y="186.3">2</text>
<text x="260.9" y="186.3">1</text>
</g>
<g font-size="1.7">
<text x="98.4" y="7.4">VCCGSM</text>
<text x="88.3" y="14.1" transform="rotate(-90 88.3 14.1)">98</text>
<text x="92.2" y="14.1" transform="rotate(-90 92.2 14.1)">44</text>
<text x="96.1" y="14.1" transform="rotate(-90 96.1 14.1)">43</text>
<text x="99.9" y="14.1" transform="rotate(-90 99.9 14.1)">42</text>
<text x="103.8" y="14.1" transform="rotate(-90 103.8 14.1)">41</text>
<text x="107.7" y="14.1" transform="rotate(-90 107.7 14.1)">40</text>
<text x="111.5" y="14.1" transform="rotate(-90 111.5 14.1)">39</text>
<text x="115.4" y="14.1" transform="rotate(-90 115.4 14.1)">38</text>
<text x="119.3" y="14.1" transform="rotate(-90 119.3 14.1)">37</text>
<text x="123.1" y="14.1" transform="rotate(-90 123.1 14.1)">36</text>
<text x="127" y="14.1" transform="rotate(-90 127 14.1)">97</text>
<text x="271.2" y="18.6">VDD33</text>
<text x="72.9" y="26.6">1</text>
<text x="142.3" y="26.6">35</text>
<text x="72.9" y="30.4">2</text>
<text x="72.9" y="34.3">3</text>
<text x="142.3" y="34.3">33</text>
<text x="142.3" y="30.4">34</text>
<text x="194.8" y="35.2">VDD_EXT</text>
<text x="225.5" y="30.4">1</text>
<text x="225.5" y="34.3">2</text>
<text x="244.6" y="34.3">5</text>
<text x="244.6" y="30.4">6</text>
<text x="270.2" y="35.2">VDD_EXT</text>
<text x="72.9" y="38.2">4</text>
<text x="142.3" y="38.2">32</text>
<text x="225.5" y="38.2">3</text>
<text x="244.6" y="38.2">4</text>
<text x="72.9" y="42">5</text>
<text x="72.9" y="45.9">6</text>
<text x="142.3" y="45.9">30</text>
<text x="142.3" y="42">31</text>
<text x="194.8" y="44.8">VDD_EXT</text>
<text x="72.9" y="49.7">7</text>
<text x="72.9" y="53.6">8</text>
<text x="142.3" y="53.6">28</text>
<text x="142.3" y="49.7">29</text>
<text x="72.9" y="57.5">9</text>
<text x="142.3" y="57.5">27</text>
<text x="279.9" y="59.5">VCCGSM</text>
<text x="72" y="61.3">10</text>
<text x="72" y="65.2">11</text>
<text x="142.3" y="65.2">25</text>
<text x="142.3" y="61.3">26</text>
<text x="72" y="69">12</text>
<text x="142.3" y="69">24</text>
<text x="152.5" y="66.8">VDD_EXT</text>
<text x="72" y="72.9">13</text>
<text x="142.3" y="72.9">23</text>
<text x="90.3" y="88.2" transform="rotate(-90 90.3 88.2)">95</text>
<text x="94.1" y="88.2" transform="rotate(-90 94.1 88.2)">14</text>
<text x="98" y="88.2" transform="rotate(-90 98 88.2)">15</text>
<text x="101.9" y="88.2" transform="rotate(-90 101.9 88.2)">16</text>
<text x="105.7" y="88.2" transform="rotate(-90 105.7 88.2)">17</text>
<text x="109.6" y="88.2" transform="rotate(-90 109.6 88.2)">18</text>
<text x="113.4" y="88.2" transform="rotate(-90 113.4 88.2)">19</text>
<text x="117.3" y="88.2" transform="rotate(-90 117.3 88.2)">20</text>
<text x="121.2" y="88.2" transform="rotate(-90 121.2 88.2)">21</text>
<text x="125" y="88.2" transform="rotate(-90 125 88.2)">22</text>
<text x="128.9" y="88.2" transform="rotate(-90 128.9 88.2)">96</text>
<text x="199.1" y="107.7">C1</text>
<text x="215.6" y="107.7">C5</text>
<text x="199.1" y="109.6">C2</text>
<text x="199.1" y="113.4">C4</text>
<text x="199.1" y="111.5">C3</text>
<text x="215.6" y="109.6">C6</text>
<text x="215.6" y="111.5">C7</text>
<text x="215.6" y="113.4">C8</text>
<text x="38.2" y="116.4" transform="rotate(-90 38.2 116.4)">106</text>
<text x="42" y="116.4" transform="rotate(-90 42 116.4)">72</text>
<text x="45.9" y="116.4" transform="rotate(-90 45.9 116.4)">71</text>
<text x="49.7" y="116.4" transform="rotate(-90 49.7 116.4)">70</text>
<text x="53.6" y="116.4" transform="rotate(-90 53.6 116.4)">69</text>
<text x="57.5" y="116.4" transform="rotate(-90 57.5 116.4)">68</text>
<text x="61.3" y="116.4" transform="rotate(-90 61.3 116.4)">105</text>
<text x="208.1" y="119.4" transform="rotate(-90 208.1 119.4)">C9</text>
<text x="110.6" y="125">73</text>
<text x="153.8" y="125">88</text>
<text x="17.9" y="127">99</text>
<text x="17.9" y="130.8">45</text>
<text x="80.5" y="130.8">67</text>
<text x="80.5" y="127">104</text>
<text x="110.6" y="128.9">74</text>
<text x="153.8" y="128.9">87</text>
<text x="252.3" y="128.6">BAT</text>
<text x="262.1" y="130.8">2</text>
<text x="273.5" y="130.8">3</text>
<text x="278" y="129">VCCGSM</text>
<text x="17.9" y="134.7">46</text>
<text x="80.5" y="134.7">66</text>
<text x="110.6" y="132.8">75</text>
<text x="110.6" y="136.6">76</text>
<text x="153.8" y="136.6">85</text>
<text x="153.8" y="132.8">86</text>
<text x="267.9" y="137.5" transform="rotate(-90 267.9 137.5)">1</text>
<text x="17.9" y="138.6">47</text>
<text x="17.9" y="142.4">48</text>
<text x="80.5" y="142.4">64</text>
<text x="80.5" y="138.6">65</text>
<text x="110.6" y="140.5">77</text>
<text x="153.8" y="140.5">84</text>
<text x="187.8" y="138.6">89</text>
<text x="187.8" y="142.4">90</text>
<text x="215.6" y="142.4">93</text>
<text x="215.6" y="138.6">94</text>
<text x="260.2" y="143.4" transform="rotate(-90 260.2 143.4)">3</text>
<text x="17.9" y="146.3">49</text>
<text x="80.5" y="146.3">63</text>
<text x="110.6" y="144.4">78</text>
<text x="110.6" y="148.2">79</text>
<text x="153.8" y="148.2">82</text>
<text x="153.8" y="144.4">83</text>
<text x="187.8" y="146.3">91</text>
<text x="215.6" y="146.3">92</text>
<text x="254.4" y="148.2">1</text>
<text x="17.9" y="150.2">50</text>
<text x="17.9" y="154">51</text>
<text x="80.5" y="154">61</text>
<text x="80.5" y="150.2">62</text>
<text x="110.6" y="152.1">80</text>
<text x="153.8" y="152.1">81</text>
<text x="260.2" y="151" transform="rotate(-90 260.2 151)">2</text>
<text x="17.9" y="157.9">52</text>
<text x="17.9" y="161.7">53</text>
<text x="80.5" y="161.7">59</text>
<text x="80.5" y="157.9">60</text>
<text x="109.6" y="157.9">107</text>
<text x="109.6" y="161.7">108</text>
<text x="153.8" y="161.7">109</text>
<text x="16.9" y="165.6">100</text>
<text x="80.5" y="165.6">103</text>
<text x="220" y="171.5">Title</text>
<text x="38.2" y="179.9" transform="rotate(-90 38.2 179.9)">101</text>
<text x="42" y="178.9" transform="rotate(-90 42 178.9)">54</text>
<text x="45.9" y="178.9" transform="rotate(-90 45.9 178.9)">55</text>
<text x="49.7" y="178.9" transform="rotate(-90 49.7 178.9)">56</text>
<text x="53.6" y="178.9" transform="rotate(-90 53.6 178.9)">57</text>
<text x="57.5" y="178.9" transform="rotate(-90 57.5 178.9)">58</text>
<text x="61.3" y="179.9" transform="rotate(-90 61.3 179.9)">102</text>
<text x="220" y="177.2">Size</text>
<text x="222" y="179.2">B</text>
<text x="227.8" y="179.2">移动通信模组周边电路和电源电路</text>
<text x="227.8" y="177.2">Document Number</text>
<text x="283.8" y="177.2">Rev</text>
<text x="220" y="183">Date:</text>
<text x="230.1" y="183">Thursday, November 20, 2025</text>
<text x="258.6" y="183">Sheet</text>
<text x="268.3" y="183">3</text>
<text x="274.1" y="183">of</text>
<text x="279.9" y="183">3</text>
</g>
<g font-size="1.7" fill="#004080">
<text x="97.3" y="21.9" transform="rotate(-90 97.3 21.9)">VBAT2</text>
<text x="101.2" y="21.9" transform="rotate(-90 101.2 21.9)">VBAT1</text>
<text x="105" y="21.2" transform="rotate(-90 105 21.2)">GND9</text>
<text x="108.9" y="21.2" transform="rotate(-90 108.9 21.2)">GND8</text>
<text x="120.5" y="21.2" transform="rotate(-90 120.5 21.2)">GND7</text>
<text x="124.3" y="21.2" transform="rotate(-90 124.3 21.2)">GND6</text>
<text x="76.2" y="27.8">GND1</text>
<text x="89.6" y="26.8" transform="rotate(-90 89.6 26.8)">RESERVED4</text>
<text x="93.5" y="28.1" transform="rotate(-90 93.5 28.1)">GNSS_VBCKP</text>
<text x="112.8" y="24.6" transform="rotate(-90 112.8 24.6)">DBG_TXD</text>
<text x="116.6" y="24.7" transform="rotate(-90 116.6 24.7)">DBG_RXD</text>
<text x="128.2" y="26.8" transform="rotate(-90 128.2 26.8)">RESERVED2</text>
<text x="131.2" y="27.8">ANT_MAIN</text>
<text x="76.2" y="31.7">ANT_GNSS</text>
<text x="76.2" y="35.6">MIC_P</text>
<text x="130.2" y="35.6">PCM_DOUT</text>
<text x="135.1" y="31.7">GND5</text>
<text x="228.8" y="31.7">4GTX</text>
<text x="228.8" y="35.6">4GLEV</text>
<text x="235.7" y="35.6">4GLEV5</text>
<text x="235.9" y="31.7">MCURX</text>
<text x="76.2" y="39.4">MIC_N</text>
<text x="132.2" y="39.4">PCM_DIN</text>
<text x="228.8" y="39.4">4GRX</text>
<text x="236" y="39.4">MCUTX</text>
<text x="76.2" y="43.3">SPK_P</text>
<text x="76.2" y="47.1">SPK_N</text>
<text x="130.4" y="43.3">PCM_SYNC</text>
<text x="131.8" y="47.1">PCM_CLK</text>
<text x="76.2" y="51">PWRKEY</text>
<text x="131.9" y="51">AUX_TXD</text>
<text x="76.2" y="54.9">REVS8</text>
<text x="76.2" y="58.7">ADC0</text>
<text x="131.7" y="54.9">AUX_RXD</text>
<text x="135.1" y="58.7">GND4</text>
<text x="76.2" y="62.6">GND2</text>
<text x="129.5" y="62.6">RESERVED1</text>
<text x="76.2" y="66.4">USIM1_DATA</text>
<text x="76.2" y="70.3">USIM1_RST</text>
<text x="131.9" y="70.3">VDD_EXT</text>
<text x="133.1" y="66.4">STATUS</text>
<text x="76.2" y="74.2">USIM1_CLK</text>
<text x="131.2" y="74.2">MAIN_RTS</text>
<text x="91.5" y="83.9" transform="rotate(-90 91.5 83.9)">GND3</text>
<text x="95.4" y="83.9" transform="rotate(-90 95.4 83.9)">USIM1_VDD</text>
<text x="99.2" y="83.9" transform="rotate(-90 99.2 83.9)">RESET_N</text>
<text x="103.1" y="83.9" transform="rotate(-90 103.1 83.9)">NET_STATUS</text>
<text x="107" y="83.9" transform="rotate(-90 107 83.9)">MAIN_RXD</text>
<text x="110.8" y="83.9" transform="rotate(-90 110.8 83.9)">MAIN_TXD</text>
<text x="114.7" y="83.9" transform="rotate(-90 114.7 83.9)">MAIN_DTR</text>
<text x="118.5" y="83.9" transform="rotate(-90 118.5 83.9)">MAIN_RI</text>
<text x="122.4" y="83.9" transform="rotate(-90 122.4 83.9)">MAIN_DCD</text>
<text x="126.3" y="83.9" transform="rotate(-90 126.3 83.9)">MAIN_CTS</text>
<text x="130.1" y="83.9" transform="rotate(-90 130.1 83.9)">ADC1</text>
<text x="203.7" y="108.9">VCC</text>
<text x="203.7" y="110.8">RST</text>
<text x="203.7" y="112.8">CLK</text>
<text x="208.6" y="112.8">DATA</text>
<text x="209.4" y="108.9">GND</text>
<text x="210.2" y="110.8">Vpp</text>
<text x="203.7" y="114.7">NC4</text>
<text x="209.3" y="114.8" transform="rotate(-90 209.3 114.8)">PAD</text>
<text x="209.8" y="114.7">NC8</text>
<text x="39.4" y="124.1" transform="rotate(-90 39.4 124.1)">NC106</text>
<text x="43.3" y="124.5" transform="rotate(-90 43.3 124.5)">GND16</text>
<text x="47.1" y="124.5" transform="rotate(-90 47.1 124.5)">GND15</text>
<text x="51" y="124.5" transform="rotate(-90 51 124.5)">GND14</text>
<text x="54.9" y="125.3" transform="rotate(-90 54.9 125.3)">RESV69</text>
<text x="58.7" y="125.3" transform="rotate(-90 58.7 125.3)">RESV68</text>
<text x="22.2" y="128.2">1PPS</text>
<text x="62.6" y="126.3" transform="rotate(-90 62.6 126.3)">RESV105</text>
<text x="70.5" y="128.2">RESV104</text>
<text x="114.8" y="126.3">GND17</text>
<text x="114.8" y="130.1">SIM1_DET</text>
<text x="145.7" y="126.3">GND18</text>
<text x="147" y="130.1">NC87</text>
<text x="22.2" y="132.1">GND10</text>
<text x="22.2" y="135.9">GND11</text>
<text x="70" y="135.9">I2C2_SDA</text>
<text x="70.1" y="132.1">I2C2_SCL</text>
<text x="114.8" y="134">AGPIO4</text>
<text x="114.8" y="137.8">NC76</text>
<text x="147" y="137.8">NC85</text>
<text x="147" y="134">NC86</text>
<text x="22.2" y="139.8">GND12</text>
<text x="22.2" y="143.6">GND13</text>
<text x="67.3" y="143.6">USIM2_DATA</text>
<text x="68.3" y="139.8">USIM2_VDD</text>
<text x="114.8" y="141.7">NC77</text>
<text x="147" y="141.7">NC84</text>
<text x="192.1" y="139.8">GND19</text>
<text x="192.1" y="143.6">GND20</text>
<text x="207.4" y="143.6">GND23</text>
<text x="207.4" y="139.8">GND24</text>
<text x="22.2" y="147.5">RESV49</text>
<text x="68.5" y="147.5">USIM2_RST</text>
<text x="114.8" y="145.6">LCD_TE</text>
<text x="114.8" y="149.4">NC79</text>
<text x="142" y="149.4">USB_BOOT</text>
<text x="147" y="145.6">NC83</text>
<text x="192.1" y="147.5">GND21</text>
<text x="207.4" y="147.5">GND22</text>
<text x="22.2" y="151.4">RESV50</text>
<text x="22.2" y="155.2">RESV51</text>
<text x="68.6" y="151.4">USIM2_CLK</text>
<text x="68.9" y="155.2">USB_VBUS</text>
<text x="114.8" y="153.3">CAM_SPI_CLK</text>
<text x="141.3" y="153.3">CAM_PWDN</text>
<text x="22.2" y="159.1">RESV52</text>
<text x="70.9" y="159.1">USB_DM</text>
<text x="114.8" y="159.1">NC107</text>
<text x="22.2" y="162.9">RESV53</text>
<text x="22.2" y="166.8">RESERVED6</text>
<text x="67.6" y="166.8">RESERVED9</text>
<text x="71.2" y="162.9">USB_DP</text>
<text x="114.8" y="162.9">NC108</text>
<text x="146" y="162.9">NC109</text>
<text x="39.4" y="174.7" transform="rotate(-90 39.4 174.7)">RESERVED7</text>
<text x="43.3" y="174.7" transform="rotate(-90 43.3 174.7)">RESV54</text>
<text x="47.1" y="174.7" transform="rotate(-90 47.1 174.7)">RESV55</text>
<text x="51" y="174.7" transform="rotate(-90 51 174.7)">RESV56</text>
<text x="54.9" y="174.7" transform="rotate(-90 54.9 174.7)">RESV57</text>
<text x="58.7" y="174.7" transform="rotate(-90 58.7 174.7)">RESV58</text>
<text x="62.6" y="174.7" transform="rotate(-90 62.6 174.7)">RESERVED8</text>
</g>
<g font-size="1.7" fill="#000080">
<text x="181.3" y="22.8">E2</text>
<text x="250.7" y="20.9">4.7K/5%/0402 R67</text>
<text x="42.5" y="26.3">TP21</text>
<text x="152.5" y="28.6">C74</text>
<text x="177.6" y="24.8">OA-L05/4G</text>
<text x="229.1" y="25.9">U23</text>
<text x="59.8" y="30.6">GPS</text>
<text x="152.5" y="32.5">0402/NC</text>
<text x="158.1" y="30.6">R46</text>
<text x="163.9" y="30.6">0R/5%/0402</text>
<text x="206.3" y="34.4">4.7K/5%/0402</text>
<text x="220" y="34.4">R66</text>
<text x="249" y="34.4">R51 4.7K/5%/0402</text>
<text x="106.2" y="47.9">U19A</text>
<text x="206.3" y="44.1">4.7K/5%/0402</text>
<text x="220" y="44.1">R68</text>
<text x="226.8" y="46">doLEV-01</text>
<text x="100.2" y="49.9">ML307</text>
<text x="51.3" y="55.7">R48</text>
<text x="51.3" y="58">4.7K/5%/0402</text>
<text x="233.3" y="65.1" transform="rotate(-90 233.3 65.1)">C75</text>
<text x="237.1" y="65.1" transform="rotate(-90 237.1 65.1)">C76</text>
<text x="242.9" y="65.1" transform="rotate(-90 242.9 65.1)">C77</text>
<text x="250.6" y="65.1" transform="rotate(-90 250.6 65.1)">C78</text>
<text x="258.4" y="67" transform="rotate(-90 258.4 67)">C80</text>
<text x="266.1" y="67" transform="rotate(-90 266.1 67)">C81</text>
<text x="273.8" y="67" transform="rotate(-90 273.8 67)">C82</text>
<text x="158.3" y="73">C79</text>
<text x="158.3" y="75">0.1uF/16V/0402</text>
<text x="237.1" y="73.5" transform="rotate(-90 237.1 73.5)">100uF/6.3V/1206</text>
<text x="241" y="73.5" transform="rotate(-90 241 73.5)">100uF/6.3V/1206</text>
<text x="246.8" y="73.5" transform="rotate(-90 246.8 73.5)">100uF/6.3V/1206</text>
<text x="254.5" y="73.5" transform="rotate(-90 254.5 73.5)">100uF/6.3V/1206</text>
<text x="262.2" y="76.5" transform="rotate(-90 262.2 76.5)">10nF/50V/0402/NPO</text>
<text x="269.9" y="74.5" transform="rotate(-90 269.9 74.5)">0.1uF/16V/0402</text>
<text x="277.7" y="77.2" transform="rotate(-90 277.7 77.2)">47pF/25/0402/NPO</text>
<text x="183.4" y="102">C84</text>
<text x="158.3" y="105.8">C85</text>
<text x="158.3" y="107.8">1uF/16V/0402</text>
<text x="171.8" y="103.9">0.1uF/16V/0402</text>
<text x="204.6" y="105.8">microsim/PUSH/6p/MICRO SIM 6P H1.35</text>
<text x="206.5" y="103.9">J3</text>
<text x="233.5" y="105.8">R53</text>
<text x="233.5" y="109.7">10K/5%/0402</text>
<text x="131.3" y="121.3">U19C</text>
<text x="263.1" y="129">AO3407/SOT-23</text>
<text x="264.4" y="127.1">M1</text>
<text x="200.7" y="132.9">U19D</text>
<text x="254.8" y="136.7">R54</text>
<text x="250.9" y="138.6">1M/5%/0402</text>
<text x="42.8" y="146.4">ML307</text>
<text x="48.3" y="144.4">U19B</text>
<text x="262.3" y="146.4">Q7</text>
<text x="262.3" y="148.1">2N7002/SOT23</text>
<text x="193.4" y="154.3">ML307</text>
<text x="125.1" y="168">ML307</text>
</g>
<g font-size="1.7" fill="#f00">
<text x="213.9" y="31.3">TXD1V8</text>
<text x="256.7" y="30.6">GPIO38RX VDD_EXT1</text>
<text x="202.3" y="38.9">RXD1V8</text>
<text x="250.9" y="40">GPIO3TX</text>
<text x="50.5" y="49.8">PWRKEY</text>
<text x="56.9" y="66.1">SIM_DATA</text>
<text x="60" y="69.9">SIM_RST</text>
<text x="60" y="73.8">SIM_CLK</text>
<text x="149" y="95.7">RESET_N</text>
<text x="97.6" y="100" transform="rotate(-90 97.6 100)">RESET_N</text>
<text x="106.4" y="99.4" transform="rotate(-90 106.4 99.4)">RXD1V8</text>
<text x="110.5" y="99" transform="rotate(-90 110.5 99)">TXD1V8</text>
<text x="185.7" y="97.6">SIM_VCC</text>
<text x="95.2" y="102.5" transform="rotate(-90 95.2 102.5)">SIM_VCC</text>
<text x="102.7" y="102.9" transform="rotate(-90 102.7 102.9)">NET_STAUS</text>
<text x="187.6" y="111.2">SIM_CLK</text>
<text x="189" y="109.2">SIM_RST</text>
<text x="222.4" y="111.2">SIM_DATA</text>
<text x="242.1" y="149.3">GPIO46</text>
<text x="86.5" y="154.9">USB_VBUS</text>
<text x="86.9" y="158.7">USB_HS_DM</text>
<text x="86.9" y="162.6">USB_HS_DP</text>
</g>
</svg>
